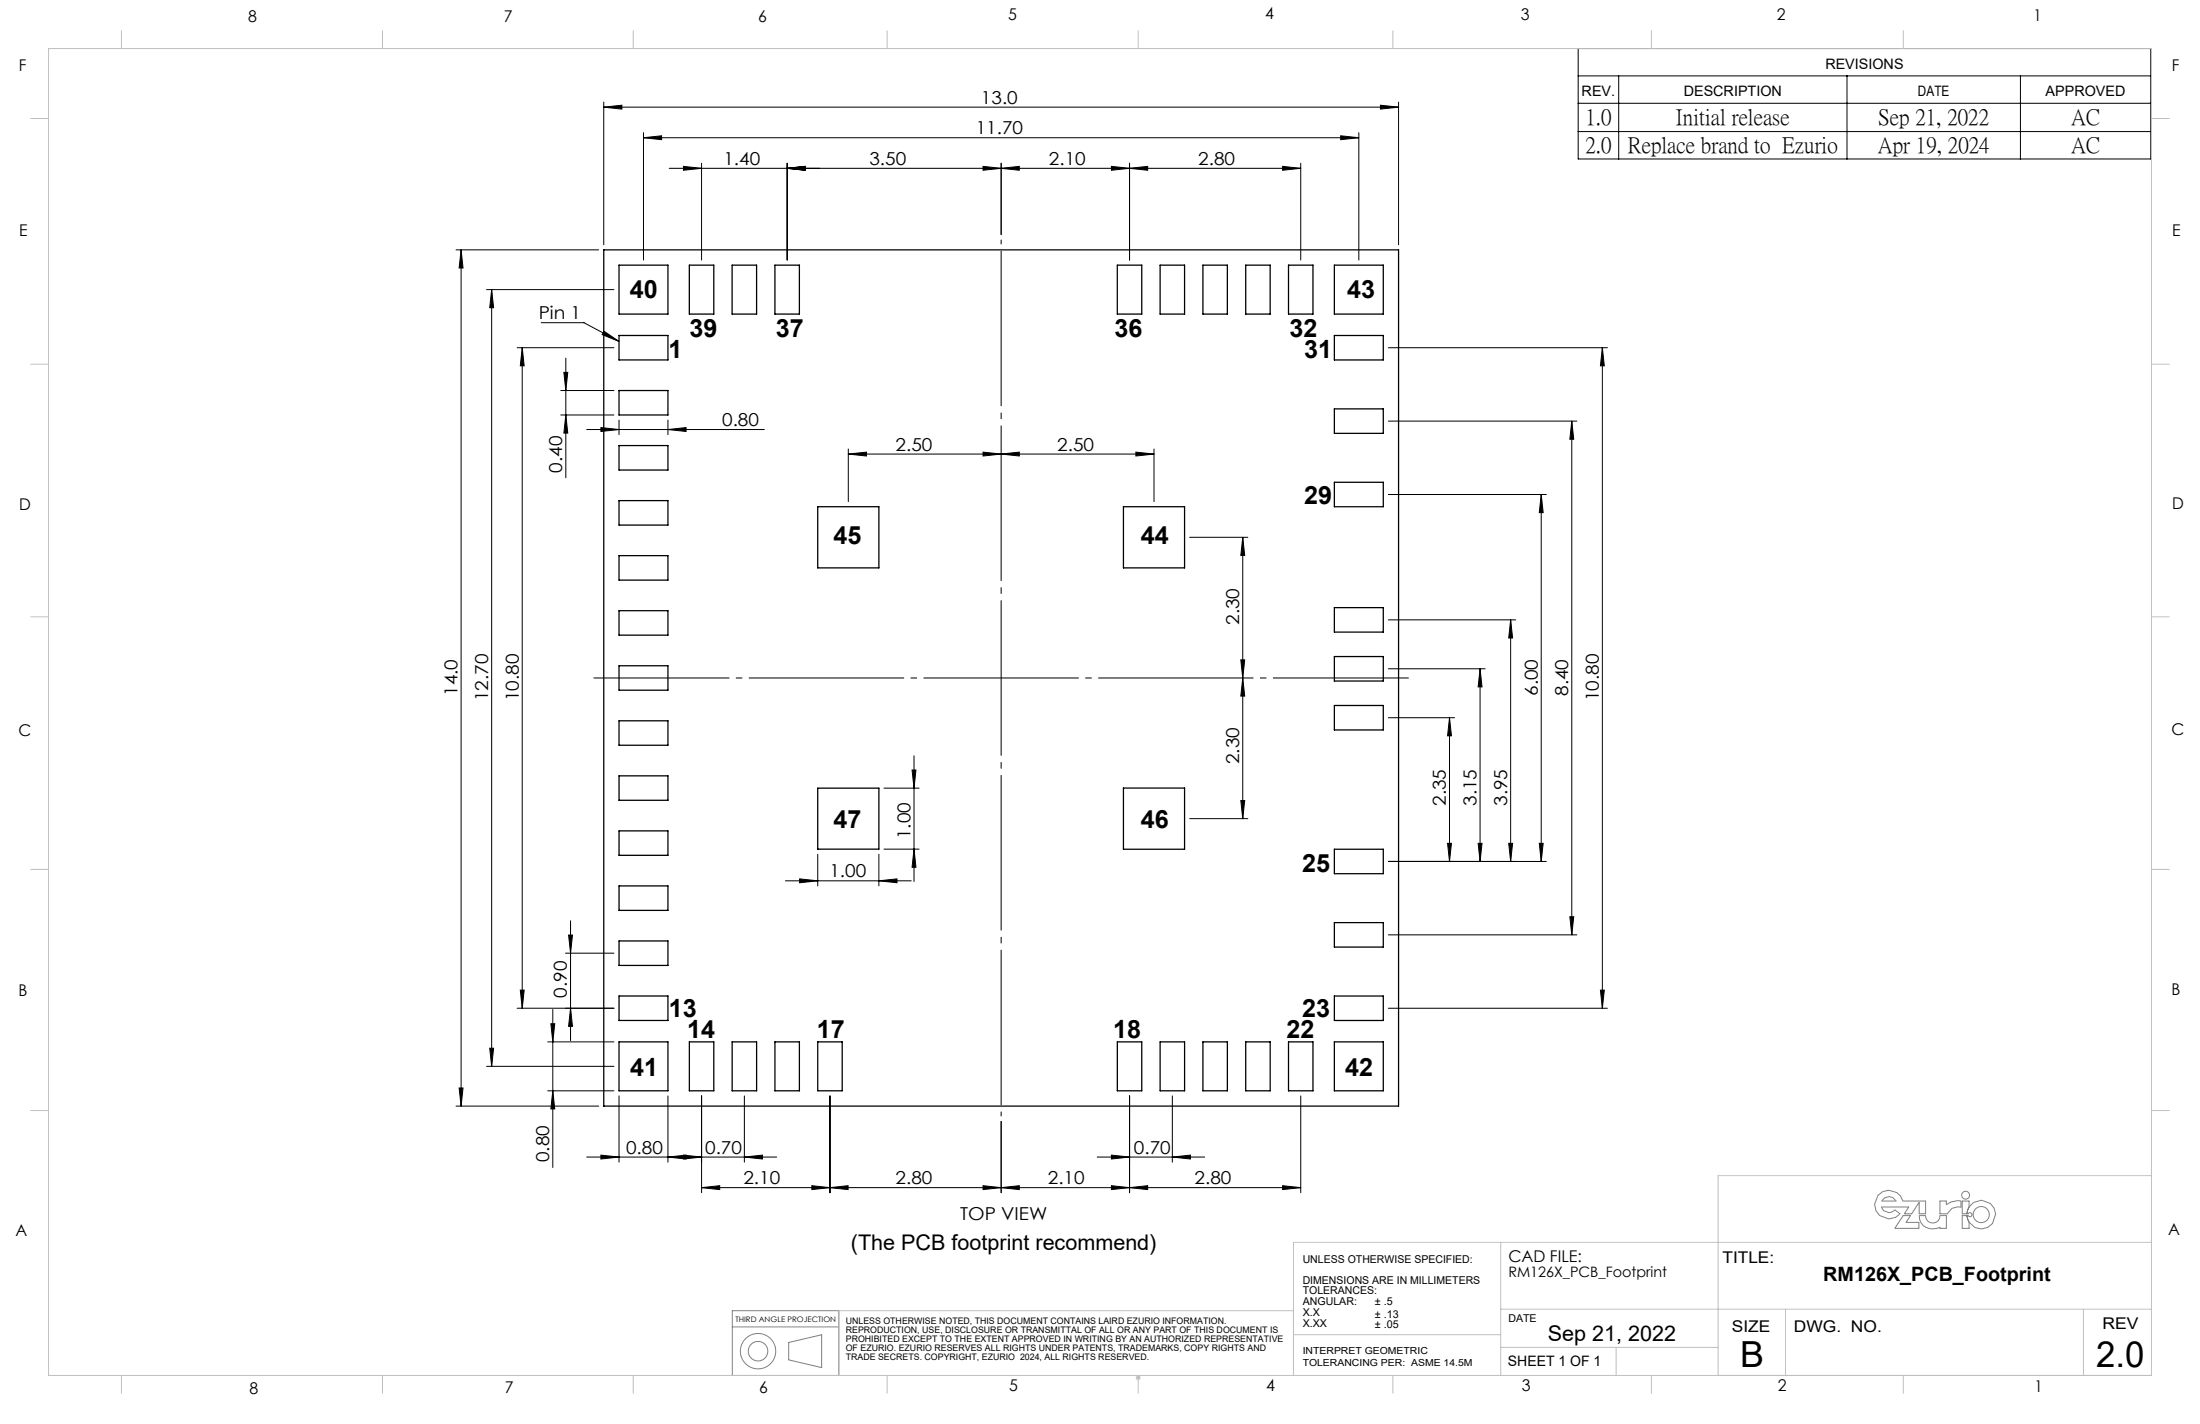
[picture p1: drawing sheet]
<svg xmlns="http://www.w3.org/2000/svg" width="432mm" height="279mm" viewBox="0 0 432 279" stroke-linecap="round" stroke-linejoin="round" font-family="sans-serif">
<g fill="none" stroke="#000" stroke-width=".25">
<path d="M118.5 49h156v168h-156zM121.5 52h9.6v9.6h-9.6zM135.3 52h4.8v9.6h-4.8zM143.7 52h4.8v9.6h-4.8zM152.1 52h4.8v9.6h-4.8zM219.3 52h4.8v9.6h-4.8zM227.7 52h4.8v9.6h-4.8zM236.1 52h4.8v9.6h-4.8zM244.5 52h4.8v9.6h-4.8zM252.9 52h4.8v9.6h-4.8zM261.9 52h9.6v9.6h-9.6zM121.5 65.8h9.6v4.8h-9.6z"/>
<path d="M121.5 76.6h9.6v4.8h-9.6zM261.9 65.8h9.6v4.8h-9.6zM121.5 87.4h9.6v4.8h-9.6zM121.5 98.2h9.6v4.8h-9.6zM160.5 99.4h12v12h-12zM220.5 99.4h12v12h-12zM261.9 80.2h9.6v4.8h-9.6zM261.9 94.6h9.6v4.8h-9.6zM121.5 109h9.6v4.8h-9.6zM121.5 119.8h9.6v4.8h-9.6zM261.9 119.2h9.6v4.8h-9.6zM121.5 130.6h9.6v4.8h-9.6z"/>
<path d="M261.9 138.4h9.6v4.8h-9.6zM261.9 128.8h9.6v4.8h-9.6zM121.5 141.4h9.6v4.8h-9.6zM121.5 152.2h9.6v4.8h-9.6zM160.5 154.6h12v12h-12zM220.5 154.6h12v12h-12zM121.5 163h9.6v4.8h-9.6zM121.5 173.8h9.6v4.8h-9.6zM261.9 166.6h9.6v4.8h-9.6zM121.5 184.6h9.6v4.8h-9.6zM121.5 195.4h9.6v4.8h-9.6zM261.9 181h9.6v4.8h-9.6z"/>
<path d="M261.9 195.4h9.6v4.8h-9.6zM121.5 204.4h9.6v9.6h-9.6zM135.3 204.4h4.8v9.6h-4.8zM143.7 204.4h4.8v9.6h-4.8zM152.1 204.4h4.8v9.6h-4.8zM160.5 204.4h4.8v9.6h-4.8zM219.3 204.4h4.8v9.6h-4.8zM227.7 204.4h4.8v9.6h-4.8zM236.1 204.4h4.8v9.6h-4.8zM244.5 204.4h4.8v9.6h-4.8zM252.9 204.4h4.8v9.6h-4.8zM261.9 204.4h9.6v9.6h-9.6z"/>
</g>
<g fill="none" stroke="#000" stroke-width=".2">
<path d="M309.8 9.5h112.3v21.7h-112.3zM309.8 14.9h112.3M317.7 14.9v16.3M362.5 14.9v16.3M396.6 14.9v16.3M118.5 21l3.6-.4v.8zM118.5 20v28M118.5 21h156M126.3 27l3.6-.4v.8zM126.3 26v25M126.3 27h140.4M131.3 33h124"/>
<path d="M134.1 32.6l3.6 .4-3.6 .4zM137.7 32v19M154.5 33l3.6-.4v.8zM154.5 32v19M192.9 32.6l3.6 .4-3.6 .4zM196.5 33l3.6-.4v.8zM196.5 32v14M218.1 32.6l3.6 .4-3.6 .4zM221.7 33l3.6-.4v.8zM221.7 32v19M251.7 32.6l3.6 .4-3.6 .4zM255.3 32v19"/>
<path d="M263.1 26.6l3.6 .4-3.6 .4zM266.7 26v25M270.9 20.6l3.6 .4-3.6 .4zM274.5 20v28M309.8 20.3h112.3M309.8 25.8h112.3M89.5 49h28M90.5 49l.4 3.6h-.8zM90.5 49v168M95.5 56.8h25M96.5 56.8v152.4M96.5 56.8l.4 3.6h-.8z"/>
<path d="M101.5 68.2h19M102.5 68.2l.4 3.6h-.8zM102.5 68.2v129.6M106.2 63.3h8.4l6.9 3.7M110.1 76.6h10.4M110.7 73.1h.7l-.3 3.5zM111.1 70.3v23.4M118.5 65l3 2-3.3-1.3zM272.5 68.2h43M314.5 68.2v129.6M314.5 68.2l.4 3.6h-.8zM110.1 81.4h10.4"/>
<path d="M111.1 81.4l.3 3.6h-.7zM115.1 84.3h34.9M117.9 83.9l3.6 .4-3.6 .4zM121.5 82.4v2.9M131.1 84.3l3.6-.4v.8zM131.1 82.4v2.9M166.5 89.1l3.6-.4v.8zM166.5 88.1v10.3M192.9 88.7l3.6 .4-3.6 .4zM196.5 89.1l3.6-.4v.8zM222.9 88.7l3.6 .4-3.6 .4zM226.5 88.1v10.3"/>
<path d="M226.5 89.1h-60M272.5 97h31M272.5 82.6h37M302.5 97v72M302.5 97l.4 3.6h-.8zM308.5 82.6v100.8M308.5 82.6l.4 3.6h-.8zM233.5 105.4h11.4M243.9 105.4v55.2M243.9 105.4l.4 3.6h-.8zM243.5 129.5h.8l-.4 3.5zM243.9 133l.4 3.6h-.8z"/>
<path d="M272.5 131.2h19M290.5 131.2l.4 3.6h-.8zM290.5 131.2v37.8M296.5 121.6v47.4M296.5 121.6l.4 3.6h-.8zM297.5 121.6h-25M173.5 154.6h6.9M179 151.1h.8l-.4 3.5zM179.4 148.3v24.7M243.5 157.1h.8l-.4 3.5zM284.5 140.8l.4 3.6h-.8zM284.5 140.8v28.2"/>
<path d="M285.5 140.8h-13M154.1 172.8h24.7M156.9 172.4l3.6 .4-3.6 .4zM160.5 167.6v6.2M172.5 172.8l3.6-.4v.8zM172.5 167.6v6.2M173.5 166.6h6.9M179.4 166.6l.4 3.6h-.8zM233.5 160.6h11.4M272.5 169h31M284.1 165.5h.8l-.4 3.5zM290.1 165.5h.8l-.4 3.5z"/>
<path d="M296.1 165.5h.8l-.4 3.5zM302.1 165.5h.8l-.4 3.5zM308.1 179.9h.8l-.4 3.5zM102.1 194.3h.8l-.4 3.5zM108.5 198.1v31M111 187h9.5M111.6 183.5h.8l-.4 3.5zM112 197.8l.4 3.6h-.8zM112 180.7v23.5M120.5 197.8h-19M272.5 197.8h43M272.5 183.4h37"/>
<path d="M314.1 194.3h.8l-.4 3.5zM89.5 217h28M90.1 213.5h.8l-.4 3.5zM95.5 209.2h25M96.1 205.7h.8l-.4 3.5zM107.5 214h13M107.5 204.4h13M108.1 200.9h.8l-.4 3.5zM108.5 214l.4 3.6h-.8zM121.5 215v13M131.1 215v13M137.7 215v19"/>
<path d="M146.1 215v13M162.9 215v19M221.7 215v19M230.1 215v13M255.3 215v19M117.9 226.6l3.6 .4-3.6 .4zM131.1 227l3.6-.4v.8zM134.1 226.6l3.6 .4-3.6 .4zM137.7 233l3.6-.4v.8zM137.7 233h117.6M146.1 227l3.6-.4v.8zM152.5 227h-37.4"/>
<path d="M159.3 232.6l3.6 .4-3.6 .4zM162.9 233l3.6-.4v.8zM192.9 232.6l3.6 .4-3.6 .4zM196.5 233l3.6-.4v.8zM196.5 220v14M215.4 227h21.1M218.1 232.6l3.6 .4-3.6 .4zM218.1 226.6l3.6 .4-3.6 .4zM221.7 233l3.6-.4v.8zM230.1 227l3.6-.4v.8zM251.7 232.6l3.6 .4-3.6 .4z"/>
</g>
<g fill="none" stroke="#808080" stroke-width=".2">
<path d="M368.6 234.5l.9-.7 1.2-.3 1.6 .5 .7 .7 .5 1h4.4v2.4h-1.2v-2.1l-1.5 2.2-1.4-.1 .8-1.3h-5.3l.4 .8 1 .3 .6-.1 .6-.4 1 .8-.8 .6-1.4 .4-1.8-.7-.7-1-.3-1.3zM369.8 235.1l.9-.3 .8 .2 .6 .6-2.7 .1zM373.5 238.5h1.5l-.9 1.3h2.5v1.2h-4.6zM373.6 238.5h.1M376.7 238.5a2.75 2.75 0 0 0 4.1 2.3v.2h1.2l.1-2.5M376.7 238.5h.1M376.7 238.5h1.2M377.9 238.5h.1M377.9 238.5a1.41 1.41 0 0 0 1.4 1.5 1.41 1.41 0 0 0 1.5-1.5M380.8 235.7h1.2v.7a3.4 3.4 0 0 1 2.8-.8l.1 1.3-.7-.1a2.77 2.77 0 0 0-2 1.3h-1.4zM380.8 238.5h.1M382 238.5h.1"/>
<path d="M382 238.5h-1.2M385.1 238.5v2.5h1.4v-1.2M385.2 238.5h.1M386.1 238.5l.4 1.3zM386.5 236.8l-.4 1.4zM386.5 236.8l.9-.9 1.5-.4 1.8 .6 .7 .9 .3 1.2-.6 1.9a2.82 2.82 0 0 1-4.6-.3M386.5 236.8v-1.1h-1.4v2.4l1.2 .1 .4-.3 .4 .4-.2 .3-.2 .1-.4-.2h-1.1M143.7 257.2h20.9v12.7h-20.9zM143.7 260.3h20.9M154.8 263.4l6.5-1.5v6.4l-6.5-1.5z"/>
<circle cx="385.8" cy="234.5" r=".77"/>
<circle cx="388.9" cy="238.3" r="1.58"/>
<circle cx="148.8" cy="265.1" r="1.92"/>
<circle cx="148.8" cy="265.1" r="3.5"/>
</g>
<g fill="none" stroke="#c0c0c0" stroke-width=".2">
<path d="M9.5 9.5h412.8v260.4h-412.8zM23.8 6v3.5M75.1 6v3.5M124.3 6v3.5M174.1 6v3.5M223.4 6v3.5M273.4 6v3.5M324.1 6v3.5M373.6 6v3.5M6 23.3h3.5M422.3 23.3h3.5M6 71.5h3.5"/>
<path d="M422.3 71.5h3.5M6 121h3.5M422.3 121h3.5M6 170.6h3.5M422.3 170.6h3.5M6 217.9h3.5M422.3 217.9h3.5M422.3 230.7h-85.1v39.2M253.9 257.2h-89.2v12.7M294.5 243.8v26.1M294.5 256.9h127.8M350.5 256.9v13"/>
<path d="M408.9 256.9v13M422.3 243.8h-168.4v26.1M23.8 269.9v3.5M75.1 269.9v3.5M124.3 269.9v3.5M174.1 269.9v3.5M222.9 270.3h1M223 270l.8 .7M223.1 270.3l.3-.4 .3 .4M223.4 269.8v3.6M223.8 270l-.8 .7M253.9 261.9h40.6"/>
<path d="M273.4 269.9v3.5M294.5 264.4h42.7M317.2 264.4v5.5M324.1 269.9v3.5M373.6 269.9v3.5"/>
</g>
<path d="M276.5 133h-160" fill="none" stroke="#000" stroke-width=".2" stroke-dasharray="30.5 1.3 1.3 1.3" stroke-dashoffset="3.8" stroke-linecap="butt"/>
<path d="M196.5 47v172" fill="none" stroke="#000" stroke-width=".2" stroke-dasharray="30.5 1.3 1.3 1.3" stroke-dashoffset="-2.2" stroke-linecap="butt"/>
<g fill="#000">
<path d="M118.5 65l3 2-3.3-1.3z"/>
<path d="M118.5 21l3.6-.4v.8zM270.9 20.6l3.6 .4-3.6 .4z"/>
<path d="M126.3 27l3.6-.4v.8zM263.1 26.6l3.6 .4-3.6 .4zM221.7 33l3.6-.4v.8zM251.7 32.6l3.6 .4-3.6 .4zM134.1 32.6l3.6 .4-3.6 .4zM154.5 33l3.6-.4v.8zM162.9 233l3.6-.4v.8zM192.9 232.6l3.6 .4-3.6 .4zM154.5 33l3.6-.4v.8zM192.9 32.6l3.6 .4-3.6 .4zM137.7 233l3.6-.4v.8zM159.3 232.6l3.6 .4-3.6 .4zM221.7 233l3.6-.4v.8zM251.7 232.6l3.6 .4-3.6 .4zM166.5 89.1l3.6-.4v.8zM192.9 88.7l3.6 .4-3.6 .4zM134.1 226.6l3.6 .4-3.6 .4zM146.1 227l3.6-.4v.8zM218.1 226.6l3.6 .4-3.6 .4zM230.1 227l3.6-.4v.8z"/>
<path d="M96.5 56.8l.4 3.6h-.8zM96.1 205.7h.8l-.4 3.5zM111.6 183.5h.8l-.4 3.5zM112 197.8l.4 3.6h-.8zM243.9 105.4l.4 3.6h-.8zM243.5 129.5h.8l-.4 3.5zM302.5 97l.4 3.6h-.8zM302.1 165.5h.8l-.4 3.5zM308.5 82.6l.4 3.6h-.8zM308.1 179.9h.8l-.4 3.5zM314.5 68.2l.4 3.6h-.8zM314.1 194.3h.8l-.4 3.5z"/>
<path d="M102.5 68.2l.4 3.6h-.8zM102.1 194.3h.8l-.4 3.5z"/>
<path d="M179 151.1h.8l-.4 3.5zM179.4 166.6l.4 3.6h-.8z"/>
<path d="M284.5 140.8l.4 3.6h-.8zM284.1 165.5h.8l-.4 3.5z"/>
<path d="M290.1 165.5h.8l-.4 3.5zM290.5 131.2l.4 3.6h-.8zM243.5 157.1h.8l-.4 3.5zM243.9 133l.4 3.6h-.8z"/>
<path d="M296.1 165.5h.8l-.4 3.5zM296.5 121.6l.4 3.6h-.8z"/>
<path d="M90.1 213.5h.8l-.4 3.5zM90.5 49l.4 3.6h-.8zM111.1 81.4l.3 3.6h-.7zM110.7 73.1h.7l-.3 3.5zM108.5 214l.4 3.6h-.8zM108.1 200.9h.8l-.4 3.5z"/>
<path d="M131.1 227l3.6-.4v.8zM117.9 226.6l3.6 .4-3.6 .4zM172.5 172.8l3.6-.4v.8zM156.9 172.4l3.6 .4-3.6 .4zM131.1 84.3l3.6-.4v.8zM117.9 83.9l3.6 .4-3.6 .4z"/>
<path d="M218.1 232.6l3.6 .4-3.6 .4zM196.5 233l3.6-.4v.8zM218.1 32.6l3.6 .4-3.6 .4zM196.5 33l3.6-.4v.8zM222.9 88.7l3.6 .4-3.6 .4zM196.5 89.1l3.6-.4v.8z"/>
</g>
<g font-size="7.1">
<text x="341.5" y="268.1">B</text>
<text x="411.4" y="268.1">2.0</text>
</g>
<g font-size="4.9">
<text x="123.6" y="58.5">40</text>
<text x="264.4" y="58.5">43</text>
<text x="131.2" y="70.2">1</text>
<text x="135.3" y="66.2">39</text>
<text x="152.2" y="66.2">37</text>
<text x="218.7" y="66.2">36</text>
<text x="253.1" y="66.2">32</text>
<text x="256" y="70.2">31</text>
<text x="256" y="99">29</text>
<text x="163.6" y="106.8">45</text>
<text x="223.9" y="106.8">44</text>
<text x="163.6" y="162.5">47</text>
<text x="223.9" y="162.5">46</text>
<text x="255.6" y="171.1">25</text>
<text x="131.3" y="199.5">13</text>
<text x="134.9" y="203.7">14</text>
<text x="160.3" y="203.7">17</text>
<text x="218.5" y="203.7">18</text>
<text x="252.5" y="203.7">22</text>
<text x="255.6" y="199.5">23</text>
<text x="123.7" y="211.1">41</text>
<text x="264" y="211.1">42</text>
</g>
<g font-size="4.4">
<text x="311.2" y="24.4">1.0</text>
<text x="311.2" y="29.8">2.0</text>
<text x="319.5" y="29.8">Replace brand to Ezurio</text>
<text x="328.9" y="24.4">Initial release</text>
<text x="368.5" y="29.8">Apr 19, 2024</text>
<text x="368.7" y="24.4">Sep 21, 2022</text>
<text x="406.5" y="24.4">AC</text>
<text x="406.5" y="29.8">AC</text>
</g>
<g font-size="4.2">
<text x="167" y="245.3">(The PCB footprint recommend)</text>
<text x="303.8" y="263.1">Sep 21, 2022</text>
</g>
<text font-size="3.9" x="357.9" y="251.3">RM126X_PCB_Footprint</text>
<g font-size="3.5">
<text x="192.5" y="20.3">13.0</text>
<text x="191.5" y="26.3">11.70</text>
<text x="142" y="32.3">1.40</text>
<text x="170.6" y="32.3">3.50</text>
<text x="205.9" y="32.3">2.10</text>
<text x="235.2" y="32.3">2.80</text>
<text x="105.7" y="62.6">Pin 1</text>
<text x="141.7" y="83.6">0.80</text>
<text x="175.8" y="88.4">2.50</text>
<text x="207.5" y="88.4">2.50</text>
<text x="110.4" y="92.7" transform="rotate(-90 110.4 92.7)">0.40</text>
<text x="243.2" y="122.6" transform="rotate(-90 243.2 122.6)">2.30</text>
<text x="89.8" y="136.6" transform="rotate(-90 89.8 136.6)">14.0</text>
<text x="95.8" y="137.6" transform="rotate(-90 95.8 137.6)">12.70</text>
<text x="101.8" y="137.6" transform="rotate(-90 101.8 137.6)">10.80</text>
<text x="301.8" y="136.6" transform="rotate(-90 301.8 136.6)">6.00</text>
<text x="307.8" y="136.6" transform="rotate(-90 307.8 136.6)">8.40</text>
<text x="313.8" y="137.6" transform="rotate(-90 313.8 137.6)">10.80</text>
<text x="243.2" y="149.9" transform="rotate(-90 243.2 149.9)">2.30</text>
<text x="283.8" y="158.1" transform="rotate(-90 283.8 158.1)">2.35</text>
<text x="289.8" y="158.1" transform="rotate(-90 289.8 158.1)">3.15</text>
<text x="295.8" y="158.1" transform="rotate(-90 295.8 158.1)">3.95</text>
<text x="178.7" y="164.6" transform="rotate(-90 178.7 164.6)">1.00</text>
<text x="162.8" y="172.1">1.00</text>
<text x="111.3" y="195.7" transform="rotate(-90 111.3 195.7)">0.90</text>
<text x="122.9" y="226.3">0.80</text>
<text x="138.4" y="226.3">0.70</text>
<text x="222.6" y="226.3">0.70</text>
<text x="107.8" y="228" transform="rotate(-90 107.8 228)">0.80</text>
<text x="145.9" y="232.3">2.10</text>
<text x="175.8" y="232.3">2.80</text>
<text x="205.7" y="232.3">2.10</text>
<text x="234.5" y="232.3">2.80</text>
<text x="188.4" y="239.5">TOP VIEW</text>
</g>
<g font-size="3.2">
<text x="48.7" y="4.4">8</text>
<text x="98.9" y="4.3">7</text>
<text x="148.8" y="4.3">6</text>
<text x="197.9" y="3.9">5</text>
<text x="248.3" y="3.8">4</text>
<text x="298.5" y="3.8">3</text>
<text x="348.8" y="3.8">2</text>
<text x="399.1" y="4.1">1</text>
<text x="3.7" y="14">F</text>
<text x="426.2" y="13.9">F</text>
<text x="3.8" y="46.4">E</text>
<text x="426.3" y="46.3">E</text>
<text x="3.8" y="100">D</text>
<text x="426.3" y="99.9">D</text>
<text x="3.7" y="144.3">C</text>
<text x="426.2" y="144.2">C</text>
<text x="3.6" y="195.4">B</text>
<text x="426.2" y="195.3">B</text>
<text x="3" y="242.4">A</text>
<text x="425.6" y="242.3">A</text>
<text x="296" y="247.7">CAD FILE:</text>
<text x="338.1" y="247.8">TITLE:</text>
<text x="339.9" y="261.3">SIZE</text>
<text x="352.1" y="261.3">DWG. NO.</text>
<text x="412.6" y="260.8">REV</text>
<text x="48.9" y="273.4">8</text>
<text x="99.1" y="273.3">7</text>
<text x="149" y="273.4">6</text>
<text x="198.1" y="272.9">5</text>
<text x="248.5" y="272.8">4</text>
<text x="298.7" y="272.9">3</text>
<text x="348.9" y="272.9">2</text>
<text x="399.3" y="273.2">1</text>
</g>
<g font-size="2.8">
<text x="358.3" y="13.5">REVISIONS</text>
<text x="310.4" y="18.8">REV.</text>
<text x="330.5" y="18.8">DESCRIPTION</text>
<text x="376.4" y="18.8">DATE</text>
<text x="401.5" y="18.8">APPROVED</text>
<text x="296" y="250.5">RM126X_PCB_Footprint</text>
<text x="296" y="268.1">SHEET 1 OF 1</text>
</g>
<g font-size="2.1">
<text x="255.7" y="247.7">UNLESS OTHERWISE SPECIFIED:</text>
<text x="255.7" y="251.9">DIMENSIONS ARE IN MILLIMETERS</text>
<text x="255.7" y="254">TOLERANCES:</text>
<text x="255.7" y="256.1">ANGULAR:</text>
<text x="269.8" y="256.1">± .5</text>
<text x="255.7" y="258.2">X.X</text>
<text x="255.7" y="260.3">X.XX</text>
<text x="269.8" y="258.5">± .13</text>
<text x="269.9" y="260.6">± .05</text>
<text x="296" y="259.4">DATE</text>
</g>
<g font-size="1.9">
<text x="255.7" y="265.6">INTERPRET GEOMETRIC</text>
<text x="255.7" y="268.1">TOLERANCING PER: ASME 14.5M</text>
</g>
<g font-size="1.8">
<text x="166" y="259.7">UNLESS OTHERWISE NOTED, THIS DOCUMENT CONTAINS LAIRD EZURIO INFORMATION.</text>
<text x="166" y="261.5">REPRODUCTION, USE, DISCLOSURE OR TRANSMITTAL OF ALL OR ANY PART OF THIS DOCUMENT IS</text>
<text x="166" y="263.2">PROHIBITED EXCEPT TO THE EXTENT APPROVED IN WRITING BY AN AUTHORIZED REPRESENTATIVE</text>
<text x="166" y="265">OF EZURIO. EZURIO RESERVES ALL RIGHTS UNDER PATENTS, TRADEMARKS, COPY RIGHTS AND</text>
<text x="166" y="266.8">TRADE SECRETS. COPYRIGHT, EZURIO 2024, ALL RIGHTS RESERVED.</text>
</g>
<text font-size="1.5" x="144.3" y="259.4">THIRD ANGLE PROJECTION</text>
</svg>
